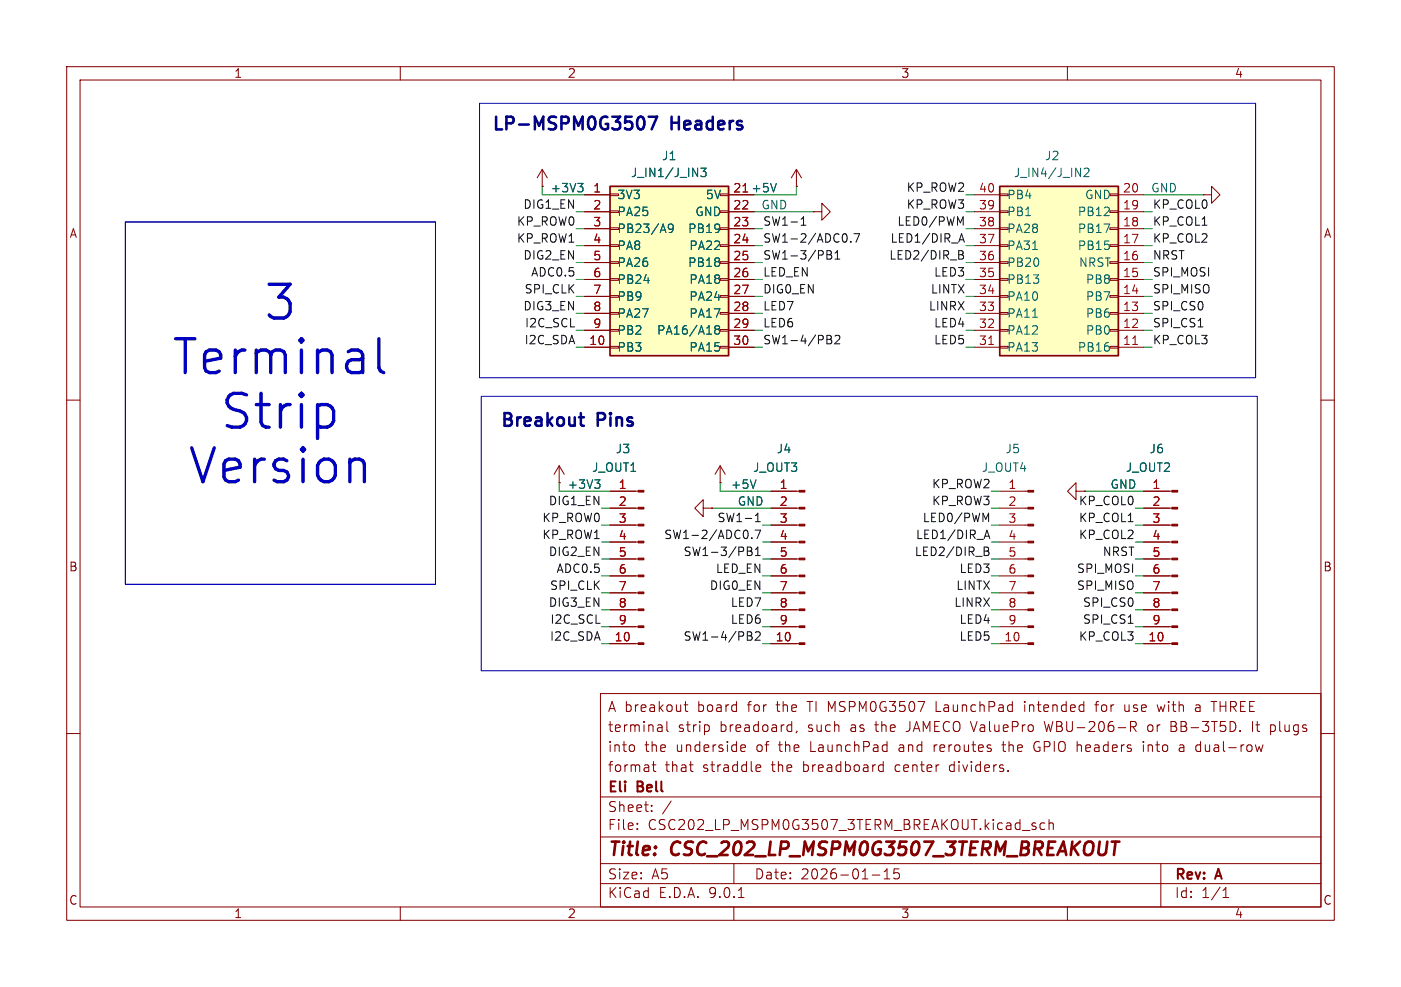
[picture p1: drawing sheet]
<svg xmlns="http://www.w3.org/2000/svg" width="210mm" height="148mm" viewBox="0 0 210 148" stroke-linecap="round" stroke-linejoin="round" font-family="sans-serif">
<g fill="none" stroke="#840000" stroke-width=".15">
<path d="M10 10h190v128h-190zM12 12h186v124h-186zM60 10v2M110 10v2M160 10v2M180.3 29.2h1.3v-1.3l1.3 1.3-1.3 1.3v-1.3M180.3 29.2h.1M10 60h2M107.9 72.4h.1M107.9 69.9l.8 1.2M107.9 69.9l-.7 1.2M107.9 69.9v2.5"/>
<path d="M198 60h2M10 110h2M90 104h108v32h-108zM90 119.5h108M95 111.8l.1 .2v.4l-.1 .2M97.8 114.7h.5M98 114.2v1.3v.1l.3 .1M98.8 108.7h.2l.3 .2v.8M99.3 109.6l-.5 .1M99.3 109l-.5 .1M100 108.2v1.3l.2 .2M102.5 105.7h.6"/>
<path d="M102.8 105.2v1.3v.1l.3 .1M103.3 114.7h.6M103.7 115.7h.2M106.2 108.8l.1 .2v.4l-.1 .2M111.1 112.6h.6M111.1 111.8l.4-.1 .2 .1v.2l-.7 .2M113.4 114.8l.4-.1 .2 .1v.2l-.7 .2M113.4 115.6h.6M118.5 108.7l.2 .1M118.7 108.2v1.5M118.7 109.6l-.2 .1M119.5 109.6l-.2 .3"/>
<path d="M131.8 114.8h.6M131.8 115.6h.6M132.4 114.2v1.5M140 111.7v1M140.2 111.8l-.2 .2M140.3 105.2v1.5h.7M150.2 111.7h.5M150.4 111.2v1.3l.2 .2M153.6 105.2v.1M153.6 105.7v1M155.5 111.2a.81 .81 0 0 0-.5 .7 .81 .81 0 0 0 .5 .8M156.5 108.2l.4 1.5"/>
<path d="M164.1 105.7h.6M164.7 105.2l-.3 .1-.1 .1v1.3M168.6 105.7l.1 .9h.5M169.5 109h.5a.41 .41 0 0 0 .3-.4 .41 .41 0 0 0-.3-.4h-.5v1.5M169.8 109l.5 .7M171.4 111.2v.1M171.4 111.7v1M172.5 108.7a.41 .41 0 0 0-.5 .3v.4a.41 .41 0 0 0 .5 .3M173.5 105.7l.2 1 .3-.7 .3 .7M175.5 109.7h.6M175.5 108.2l.7 .1M175.5 108.9h.5"/>
<path d="M176 108.9l.2 .1M176.2 108.8l-.2 .1M176.8 111.8h.6l.1 .9M177.5 112l-.5 .1a.29 .29 0 0 0-.3 .3 .29 .29 0 0 0 .3 .3l.5-.1M179.2 106.5l.2 .2 .5-.1M179.2 105.8h.6l.1 .9M179.9 106l-.5 .1-.2 .2M187.7 108.2v1.5M188.2 108.7h.6M188.5 108.2v1.3v.1l.3 .1M190.5 108.8l.4-.1 .3 .3v.4l-.2 .2h-.5M190.5 108.7v1.5"/>
<path d="M198 110h2M60 136v2M90 132.5h108M90 129.5h108M90 125.5h108M95.5 124.2v.2M95.5 123.5v.1M97.7 121.5v.2M97.7 120.8v.1M100.6 120.1l-1.3 1.9M110 136v2M110 129.5v3"/>
<path d="M110.7 134.6h.8M130.8 131.2h1.1M132.5 131.8h.9M132.5 130.7l.5-.4v1.5M134.8 130.3h-.8v.7l.2-.1h.5l.1 .2v.5l-.3 .2h-.3l-.2-.2M154.9 123.9l.4 .1v.2l-.2 .2h-.3M154.9 123.4l.4 .1M156.6 123.5l-.4-.1-.3 .3v.4l.1 .2h.6M157.3 123.5a.37 .37 0 0 1 .6 .1v.8M157.3 122.9v1.5M160 136v2M174 129.5v6.5"/>
<path d="M183.3 134.6h.9M183.3 133.5l.5-.4v1.5"/>
</g>
<path d="M166.7 126.2h1.1" fill="none" stroke="#840000" stroke-width=".4"/>
<path d="M113.3 72l-.4 1.2" fill="none" stroke="#006464" stroke-width=".15"/>
<path d="M149.9 27.9h17.7v25.4h-17.7z" fill="#ffffc2"/>
<path d="M149.9 27.9h17.7v25.4h-17.7z" fill="none" stroke="#840000" stroke-width=".25"/>
<g fill="none" stroke="#840000" stroke-width=".15">
<path d="M146 29.2h3.9M146 31.8h3.9M146 34.3h3.9M146 36.8h3.9M146 39.4h3.9M149.9 29.1h1.2v.2h-1.2zM149.9 31.6h1.2v.3h-1.2zM149.9 34.2h1.2v.2h-1.2zM149.9 36.7h1.2v.3h-1.2zM149.9 39.2h1.2v.3h-1.2zM166.4 29.1h1.2v.2h-1.2zM166.4 31.6h1.2v.3h-1.2z"/>
<path d="M166.4 34.2h1.2v.2h-1.2zM166.4 36.7h1.2v.3h-1.2zM166.4 39.2h1.2v.3h-1.2zM167.6 29.2h3.8M167.6 31.8h3.8M167.6 34.3h3.8M167.6 36.8h3.8M167.6 39.4h3.8M146 41.9h3.9M146 44.5h3.9M146 47h3.9M146 49.5h3.9"/>
<path d="M146 52.1h3.9M149.9 41.8h1.2v.2h-1.2zM149.9 44.3h1.2v.3h-1.2zM149.9 46.9h1.2v.2h-1.2zM149.9 49.4h1.2v.3h-1.2zM149.9 51.9h1.2v.3h-1.2zM166.4 41.8h1.2v.2h-1.2zM166.4 44.3h1.2v.3h-1.2zM166.4 46.9h1.2v.2h-1.2zM166.4 49.4h1.2v.3h-1.2zM166.4 51.9h1.2v.3h-1.2zM167.6 41.9h3.8"/>
<path d="M167.6 44.5h3.8M167.6 47h3.8M167.6 49.5h3.8M167.6 52.1h3.8"/>
</g>
<path d="M154.8 37.4h.7M162.5 25.3l.5-.1 .2 .1v.3l-.7 .9h.7M154.8 47.6h.7" fill="none" stroke="#006464" stroke-width=".15"/>
<path d="M148.2 51.7h.7M169.8 51.7h.7" fill="none" stroke="#a90000" stroke-width=".15"/>
<path d="M91.4 27.9h17.8v25.4h-17.8z" fill="#ffffc2"/>
<path d="M91.4 27.9h17.8v25.4h-17.8z" fill="none" stroke="#840000" stroke-width=".25"/>
<g fill="none" stroke="#840000" stroke-width=".15">
<path d="M81.3 27.9h.1M81.3 25.4l-.8 1.3M81.3 25.4l.7 1.3M81.3 25.4v2.5M87.6 29.2h3.8M87.6 31.8h3.8M87.6 34.3h3.8M87.6 36.8h3.8M87.6 39.4h3.8M91.4 29.1h1.3v.2h-1.3zM91.4 31.6h1.3v.3h-1.3zM91.4 34.2h1.3v.2h-1.3z"/>
<path d="M91.4 36.7h1.3v.3h-1.3zM91.4 39.2h1.3v.3h-1.3zM107.9 29.1h1.3v.2h-1.3zM107.9 31.6h1.3v.3h-1.3zM107.9 34.2h1.3v.2h-1.3zM107.9 36.7h1.3v.3h-1.3zM107.9 39.2h1.3v.3h-1.3zM109.2 29.2h3.8M109.2 31.8h3.8M109.2 34.3h3.8M109.2 36.8h3.8M109.2 39.4h3.8"/>
<path d="M119.4 27.9h.1M119.4 25.4l-.8 1.3M119.4 25.4l.7 1.3M119.4 25.4v2.5M121.9 31.8h1.3v-1.3l1.3 1.3-1.3 1.2v-1.2M121.9 31.8h.1M87.6 41.9h3.8M87.6 44.5h3.8M87.6 47h3.8M87.6 49.5h3.8M87.6 52.1h3.8M91.4 41.8h1.3v.2h-1.3z"/>
<path d="M91.4 44.3h1.3v.3h-1.3zM91.4 46.9h1.3v.2h-1.3zM91.4 49.4h1.3v.3h-1.3zM91.4 51.9h1.3v.3h-1.3zM107.9 41.8h1.3v.2h-1.3zM107.9 44.3h1.3v.3h-1.3zM107.9 46.9h1.3v.2h-1.3zM107.9 49.4h1.3v.3h-1.3zM107.9 51.9h1.3v.3h-1.3zM109.2 41.9h3.8M109.2 44.5h3.8M109.2 47h3.8"/>
<path d="M109.2 49.5h3.8M109.2 52.1h3.8M83.8 72.4h.1M83.8 69.9l-.7 1.2M83.8 69.9l.8 1.2M83.8 69.9v2.5M91.4 73.7h4.3M91.4 76.2h4.3M91.4 78.7h4.3M105.4 76.2v1.3l-1.3-1.3 1.3-1.3v1.3h1.3M106.7 76.2h.1M107.9 72.4h.1"/>
<path d="M115.6 73.7h4.2M115.6 76.2h4.2M115.6 78.7h4.2M149.9 73.7h4.2M149.9 76.2h4.2M149.9 78.7h4.2M161.3 73.7v1.2l-1.3-1.2 1.3-1.3v1.3h1.3M162.6 73.7h.1M171.4 73.7h4.3M171.4 76.2h4.3M171.4 78.7h4.3M91.4 81.3h4.3"/>
<path d="M91.4 83.8h4.3M91.4 86.4h4.3M91.4 88.9h4.3M91.4 91.4h4.3M91.4 94h4.3M91.4 96.5h4.3M115.6 81.3h4.2M115.6 83.8h4.2M115.6 86.4h4.2M115.6 88.9h4.2M115.6 91.4h4.2M115.6 94h4.2"/>
<path d="M115.6 96.5h4.2M149.9 81.3h4.2M149.9 83.8h4.2M149.9 86.4h4.2M149.9 88.9h4.2M149.9 91.4h4.2M149.9 94h4.2M149.9 96.5h4.2M171.4 81.3h4.3M171.4 83.8h4.3M171.4 86.4h4.3M171.4 88.9h4.3"/>
<path d="M171.4 91.4h4.3M171.4 94h4.3M171.4 96.5h4.3"/>
</g>
<path d="M86.6 27.5h.8l-.4 .5M87.1 28l.3 .2v.3l-.3 .3M100.9 34.1l-.2 .3-.4-.1-.1-.2 .1-.4 .4-.1 .1 .1a.84 .84 0 0 1-.3 1.2h-.2M105 25.2h.8l-.4 .5 .4 .1v.6l-.2 .1h-.4l-.2-.1M116.4 27.5l-.5 1.3M107.4 49.4l-.3-.3 .3-.3h.2l.3 .3-.3 .3M107.4 49.4l-.3 .2 .1 .4 .2 .1 .3-.1 .2-.1v-.3l-.3-.2M107.4 49.4h.2M89.1 72h.8l-.4 .4M89.7 72.4l.2 .3v.3l-.2 .2M113.3 72l-.4 1.2" fill="none" stroke="#006464" stroke-width=".15"/>
<g fill="#840000" stroke="#840000" stroke-width=".15">
<path d="M95.7 73.5h.8v.3h-.8z"/>
<path d="M95.7 76.1h.8v.2h-.8z"/>
<path d="M95.7 78.6h.8v.3h-.8z"/>
<path d="M95.7 81.2h.8v.2h-.8z"/>
<path d="M95.7 83.7h.8v.2h-.8z"/>
<path d="M95.7 86.2h.8v.3h-.8z"/>
<path d="M95.7 88.8h.8v.2h-.8z"/>
<path d="M95.7 91.3h.8v.3h-.8z"/>
<path d="M95.7 93.9h.8v.2h-.8z"/>
<path d="M95.7 96.4h.8v.2h-.8z"/>
<path d="M119.8 73.5h.8v.3h-.8z"/>
<path d="M119.8 76.1h.8v.2h-.8z"/>
<path d="M119.8 78.6h.8v.3h-.8z"/>
<path d="M119.8 81.2h.8v.2h-.8z"/>
<path d="M119.8 83.7h.8v.2h-.8z"/>
<path d="M119.8 86.2h.8v.3h-.8z"/>
<path d="M119.8 88.8h.8v.2h-.8z"/>
<path d="M119.8 91.3h.8v.3h-.8z"/>
<path d="M119.8 93.9h.8v.2h-.8z"/>
<path d="M119.8 96.4h.8v.2h-.8z"/>
<path d="M175.7 73.5h.8v.3h-.8z"/>
<path d="M175.7 76.1h.8v.2h-.8z"/>
<path d="M175.7 78.6h.8v.3h-.8z"/>
<path d="M175.7 81.2h.8v.2h-.8z"/>
<path d="M175.7 83.7h.8v.2h-.8z"/>
<path d="M175.7 86.2h.8v.3h-.8z"/>
<path d="M175.7 88.8h.8v.2h-.8z"/>
<path d="M175.7 91.3h.8v.3h-.8z"/>
<path d="M175.7 93.9h.8v.2h-.8z"/>
<path d="M175.7 96.4h.8v.2h-.8z"/>
<path d="M154.1 73.5h.8v.3h-.8z"/>
<path d="M154.1 76.1h.8v.2h-.8z"/>
<path d="M154.1 78.6h.8v.3h-.8z"/>
<path d="M154.1 81.2h.8v.2h-.8z"/>
<path d="M154.1 83.7h.8v.2h-.8z"/>
<path d="M154.1 86.2h.8v.3h-.8z"/>
<path d="M154.1 88.8h.8v.2h-.8z"/>
<path d="M154.1 91.3h.8v.3h-.8z"/>
<path d="M154.1 93.9h.8v.2h-.8z"/>
<path d="M154.1 96.4h.8v.2h-.8z"/>
</g>
<g fill="none" stroke="#0f0f0f" stroke-width=".15">
<path d="M120.1 33.8h.7M120.1 32.9l.3-.4v1.3M124 37.6h.4l.2 .1v.3l-.2 .2a.34 .34 0 0 1 .3 .3 .34 .34 0 0 1-.3 .4h-.4zM124 38.2h.4M125.2 38.9h.7M125.2 38l.3-.4v1.3M126.9 35.3v.8M127.5 36.2v.1M128 35h.9l-.6 1.3M143.7 37.6h.4l.2 .1 .1 .3-.3 .2M143.7 38.2h.4M143.7 36.3l.4-1.3 .5 1.3"/>
<path d="M143.8 36h.6M144 33.4l.4-.9v1.3M144.1 38.2a.34 .34 0 0 1 .4 .3 .34 .34 0 0 1-.3 .4h-.5M124 50.3h.4l.2 .1v.3l-.2 .2M124 50.9h.4M124.4 50.9a.34 .34 0 0 1 .3 .3 .34 .34 0 0 1-.3 .4h-.4M125.2 50.4l.4-.1 .2 .1 .1 .3-.8 .9h.8M179.6 49h.7M112.1 79.7v.8M113.2 79.5h.8l-.5 1.3M113.2 77.3l.4-.3v1.2M113.2 78.2h.8"/>
<path d="M147.8 77.9l.4-.9v1.2M112 82h.4l.2 .2 .1 .2-.3 .2a.34 .34 0 0 1 .4 .3 .34 .34 0 0 1-.3 .4h-.5zM112 82.6h.4M112 94.7h.4l.2 .2 .1 .2-.3 .2M112 95.3h.4M112.4 95.3a.34 .34 0 0 1 .4 .3 .34 .34 0 0 1-.3 .4h-.5M112.7 80.6v.2M113.2 83.3h.8M113.2 94.9l.5-.2 .2 .2 .1 .2-.8 .9h.8M113.2 82.4l.4-.4v1.3M147.5 80.8l.4-1.3 .5 1.3M147.5 82h.4l.2 .2 .1 .2-.3 .2"/>
<path d="M147.5 82.6h.4M147.6 80.4h.6M147.9 82.6a.34 .34 0 0 1 .4 .3 .34 .34 0 0 1-.3 .4h-.5M169.1 93.5h.7"/>
</g>
<path d="M96.1 17.5a1.19 1.19 0 0 1 0 1.9M97.2 17.5h1.3l-.8 1.9M86.8 62.6h.7M87.2 63.8l.3 .1" fill="none" stroke="#000084" stroke-width=".38"/>
<g fill="none" stroke="#009600" stroke-width=".15">
<path d="M81.3 27.9v1.3h6.3M86.4 31.8h1.2M86.4 36.8h1.2M86.4 34.3h1.2M86.4 39.4h1.2M113 31.8h8.9M113 36.8h1.3M113 34.3h1.3M113 39.4h1.3M119.4 27.9v1.3h-6.4M144.8 29.2h1.2M144.8 31.8h1.2"/>
<path d="M144.8 36.8h1.2M144.8 34.3h1.2M144.8 39.4h1.2M171.4 29.2h8.9M171.4 31.8h1.3M171.4 36.8h1.3M171.4 34.3h1.3M171.4 39.4h1.3M86.4 41.9h1.2M86.4 44.5h1.2M86.4 49.5h1.2M86.4 47h1.2"/>
<path d="M86.4 52.1h1.2M113 41.9h1.3M113 44.5h1.3M113 49.5h1.3M113 47h1.3M113 52.1h1.3M144.8 41.9h1.2M144.8 44.5h1.2M144.8 49.5h1.2M144.8 47h1.2M144.8 52.1h1.2M171.4 41.9h1.3"/>
<path d="M171.4 44.5h1.3M171.4 49.5h1.3M171.4 47h1.3M171.4 52.1h1.3M83.8 72.4v1.3h7.6M90.2 78.7h1.2M90.2 76.2h1.2M106.7 76.2h8.9M107.9 72.4v1.3h7.7M114.3 78.7h1.3M148.6 78.7h1.3M148.6 73.7h1.3"/>
<path d="M148.6 76.2h1.3M162.6 73.7h8.8M170.2 78.7h1.2M170.2 76.2h1.2M90.2 96.5h1.2M90.2 88.9h1.2M90.2 86.4h1.2M90.2 83.8h1.2M90.2 81.3h1.2M90.2 91.4h1.2M90.2 94h1.2M114.3 96.5h1.3"/>
<path d="M114.3 88.9h1.3M114.3 86.4h1.3M114.3 83.8h1.3M114.3 81.3h1.3M114.3 91.4h1.3M114.3 94h1.3M148.6 96.5h1.3M148.6 88.9h1.3M148.6 86.4h1.3M148.6 83.8h1.3M148.6 81.3h1.3M148.6 91.4h1.3"/>
<path d="M148.6 94h1.3M170.2 96.5h1.2M170.2 88.9h1.2M170.2 86.4h1.2M170.2 83.8h1.2M170.2 81.3h1.2M170.2 91.4h1.2M170.2 94h1.2"/>
</g>
<path d="M71.9 15.5h116.3v41.1h-116.3zM18.8 33.3h46.5v54.3h-46.5zM72.1 59.4h116.4v41.2h-116.4z" fill="none" stroke="#0000c2" stroke-width=".15"/>
<path d="M57 55.6l.5 .3" fill="none" stroke="#0000c2" stroke-width=".51"/>
<g font-size="7.1" fill="#0000c2">
<text x="39.4" y="49">3</text>
<text x="25.6" y="57.2">Terminal</text>
<text x="32.8" y="65.4">Strip</text>
<text x="28" y="73.5">Version</text>
</g>
<g font-size="2.8" fill="#840000">
<text x="91" y="128.9">Title:</text>
<text x="100.7" y="128.9">CSC_202_LP_MSPM0G3507_3TERM_BREAKOUT</text>
</g>
<g font-size="2.7" fill="#000084">
<text x="73.7" y="19.7">LP-MSPM0G3507</text>
<text x="100.7" y="19.7">Headers</text>
<text x="74.9" y="64.1">Breakout</text>
<text x="89.7" y="64.1">Pins</text>
</g>
<g font-size="2.1" fill="#840000">
<text x="91" y="107">A breakout</text>
<text x="104.6" y="107">board</text>
<text x="112.3" y="107">for</text>
<text x="116.7" y="107">the</text>
<text x="121.5" y="107">TI MSPM0G3507</text>
<text x="141" y="107">LaunchPad</text>
<text x="154.4" y="107">intended</text>
<text x="165.3" y="107">for</text>
<text x="169.7" y="107">use</text>
<text x="174.9" y="107">with</text>
<text x="180.7" y="107">a</text>
<text x="183.3" y="107">THREE</text>
<text x="91" y="113">into</text>
<text x="91" y="110">terminal</text>
<text x="96.6" y="113">the</text>
<text x="101.4" y="113">underside</text>
<text x="101.6" y="110">strip</text>
<text x="108" y="110">breadoard,</text>
<text x="113.5" y="113">of</text>
<text x="117.1" y="113">the</text>
<text x="121.3" y="110">such</text>
<text x="121.9" y="113">LaunchPad</text>
<text x="127.8" y="110">as</text>
<text x="131.7" y="110">the</text>
<text x="135.3" y="113">and</text>
<text x="136.5" y="110">JAMECO ValuePro</text>
<text x="140.7" y="113">reroutes</text>
<text x="151.2" y="113">the</text>
<text x="156" y="113">GPIO headers</text>
<text x="157.5" y="110">WBU-206-R</text>
<text x="172.7" y="113">into</text>
<text x="173.1" y="110">or</text>
<text x="176.7" y="110">BB-3T5D.</text>
<text x="178.2" y="113">a</text>
<text x="180.9" y="113">dual-row</text>
<text x="191.9" y="110">plugs</text>
<text x="91" y="119.2">Eli</text>
<text x="91" y="116">format</text>
<text x="95.6" y="119.2">Bell</text>
<text x="99.7" y="116">that</text>
<text x="105.4" y="116">straddle</text>
<text x="115.8" y="116">the</text>
<text x="120.6" y="116">breadboard</text>
<text x="134.6" y="116">center</text>
<text x="142.9" y="116">dividers.</text>
<text x="91" y="124.7">File:</text>
<text x="91" y="122">Sheet:</text>
<text x="97.1" y="124.7">CSC202_LP_MSPM0G3507_3TERM_BREAKOUT.kicad_sch</text>
<text x="91" y="134.9">KiCad</text>
<text x="91" y="132.1">Size:</text>
<text x="97.7" y="132.1">A5</text>
<text x="98.7" y="134.9">E.D.A.</text>
<text x="106.3" y="134.9">9.0.1</text>
<text x="113" y="132.1">Date:</text>
<text x="120" y="132.1">2026-01-15</text>
<text x="176" y="132.3">Rev:</text>
<text x="176" y="134.9">Id:</text>
<text x="180.1" y="134.9">1/1</text>
<text x="182.4" y="132.3">A</text>
</g>
<g font-size="1.8" fill="#840000">
<text x="35" y="11.9">1</text>
<text x="85" y="11.9">2</text>
<text x="135" y="11.9">3</text>
<text x="185" y="11.9">4</text>
<text x="10.3" y="35.9">A</text>
<text x="198.4" y="35.9">A</text>
<text x="10.3" y="85.9">B</text>
<text x="198.3" y="85.9">B</text>
<text x="10.3" y="135.9">C</text>
<text x="35" y="137.9">1</text>
<text x="85" y="137.9">2</text>
<text x="135" y="137.9">3</text>
<text x="185" y="137.9">4</text>
<text x="198.3" y="135.9">C</text>
</g>
<g font-size="1.8" fill="#006464">
<text x="82.4" y="29.1">+3V3</text>
<text x="94.5" y="26.8">J_IN1/J_IN3</text>
<text x="99.1" y="24.2">J1</text>
<text x="109.8" y="29">21 +5V</text>
<text x="151.9" y="26.8">J_IN4/J_IN2</text>
<text x="156.5" y="24.2">J2</text>
<text x="172.5" y="29.1">GND</text>
<text x="92.5" y="30.1">3V3</text>
<text x="92.5" y="32.6">PA25</text>
<text x="92.5" y="35.2">PB23/A9</text>
<text x="103" y="35.2">PB19</text>
<text x="104.1" y="32.6">GND</text>
<text x="105.7" y="30.1">5V</text>
<text x="114" y="31.6">GND</text>
<text x="150.9" y="30.1">PB4</text>
<text x="150.9" y="32.6">PB1</text>
<text x="150.9" y="35.2">PA28</text>
<text x="161.5" y="32.6">PB12</text>
<text x="161.5" y="35.2">PB17</text>
<text x="162.6" y="30.1">GND</text>
<text x="92.5" y="37.7">PA8</text>
<text x="92.5" y="40.2">PA26</text>
<text x="103" y="40.2">PB18</text>
<text x="103.2" y="37.7">PA22</text>
<text x="150.9" y="37.7">PA31</text>
<text x="150.9" y="40.2">PB20</text>
<text x="161.5" y="37.7">PB15</text>
<text x="161.6" y="40.2">NRST</text>
<text x="92.5" y="42.8">PB24</text>
<text x="92.5" y="45.3">PB9</text>
<text x="92.5" y="47.9">PA27</text>
<text x="103.2" y="42.8">PA18</text>
<text x="103.2" y="45.3">PA24</text>
<text x="103.2" y="47.9">PA17</text>
<text x="150.9" y="42.8">PB13</text>
<text x="150.9" y="45.3">PA10</text>
<text x="150.9" y="47.9">PA11</text>
<text x="162.7" y="42.8">PB8</text>
<text x="162.7" y="45.3">PB7</text>
<text x="162.7" y="47.9">PB6</text>
<text x="92.5" y="50.4">PB2</text>
<text x="92.5" y="52.9">PB3</text>
<text x="98.4" y="50.4">PA16/A18</text>
<text x="103.2" y="52.9">PA15</text>
<text x="150.9" y="50.4">PA12</text>
<text x="150.9" y="52.9">PA13</text>
<text x="161.5" y="52.9">PB16</text>
<text x="162.7" y="50.4">PB0</text>
<text x="88.7" y="71">J_OUT1</text>
<text x="92.2" y="68.2">J3</text>
<text x="112.8" y="71">J_OUT3</text>
<text x="116.3" y="68.2">J4</text>
<text x="147.1" y="71">J_OUT4</text>
<text x="150.6" y="68.2">J5</text>
<text x="168.7" y="71">J_OUT2</text>
<text x="172.2" y="68.2">J6</text>
<text x="85" y="73.5">+3V3</text>
<text x="109.5" y="73.5">+5V</text>
<text x="110.5" y="76">GND</text>
<text x="166.4" y="73.5">GND</text>
</g>
<g font-size="1.8" fill="#a90000">
<text x="88.8" y="29">1</text>
<text x="146.6" y="29">40</text>
<text x="168.2" y="29">20</text>
<text x="88.8" y="31.5">2</text>
<text x="88.8" y="34">3</text>
<text x="109.8" y="31.5">22</text>
<text x="109.8" y="34">23</text>
<text x="146.6" y="31.5">39</text>
<text x="146.6" y="34">38</text>
<text x="168.2" y="31.5">19</text>
<text x="168.2" y="34">18</text>
<text x="88.8" y="36.6">4</text>
<text x="88.8" y="39.1">5</text>
<text x="88.8" y="41.7">6</text>
<text x="109.8" y="36.6">24</text>
<text x="109.8" y="39.1">25</text>
<text x="109.8" y="41.7">26</text>
<text x="146.6" y="36.6">37</text>
<text x="146.6" y="39.1">36</text>
<text x="146.6" y="41.7">35</text>
<text x="168.2" y="36.6">17</text>
<text x="168.2" y="39.1">16</text>
<text x="168.2" y="41.7">15</text>
<text x="88.8" y="44.2">7</text>
<text x="88.8" y="46.7">8</text>
<text x="109.8" y="44.2">27</text>
<text x="109.8" y="46.7">28</text>
<text x="146.6" y="44.2">34</text>
<text x="146.6" y="46.7">33</text>
<text x="168.2" y="44.2">14</text>
<text x="168.2" y="46.7">13</text>
<text x="88.2" y="51.8">10</text>
<text x="88.8" y="49.3">9</text>
<text x="109.8" y="49.3">29</text>
<text x="109.8" y="51.8">30</text>
<text x="146.6" y="49.3">32</text>
<text x="146.6" y="51.8">31</text>
<text x="168.2" y="49.3">12</text>
<text x="168.2" y="51.8">11</text>
<text x="92.6" y="73.4">1</text>
<text x="92.6" y="75.9">2</text>
<text x="116.8" y="73.4">1</text>
<text x="116.8" y="75.9">2</text>
<text x="151.1" y="73.4">1</text>
<text x="151.1" y="75.9">2</text>
<text x="172.6" y="73.4">1</text>
<text x="172.6" y="75.9">2</text>
<text x="92.6" y="78.5">3</text>
<text x="92.6" y="81">4</text>
<text x="92.6" y="83.6">5</text>
<text x="116.8" y="78.5">3</text>
<text x="116.8" y="81">4</text>
<text x="116.8" y="83.6">5</text>
<text x="151.1" y="78.5">3</text>
<text x="151.1" y="81">4</text>
<text x="151.1" y="83.6">5</text>
<text x="172.6" y="78.5">3</text>
<text x="172.6" y="81">4</text>
<text x="172.6" y="83.6">5</text>
<text x="92.6" y="86.1">6</text>
<text x="92.6" y="88.6">7</text>
<text x="116.8" y="86.1">6</text>
<text x="116.8" y="88.6">7</text>
<text x="151.1" y="86.1">6</text>
<text x="151.1" y="88.6">7</text>
<text x="172.6" y="86.1">6</text>
<text x="172.6" y="88.6">7</text>
<text x="92.6" y="91.2">8</text>
<text x="92.6" y="93.7">9</text>
<text x="116.8" y="91.2">8</text>
<text x="116.8" y="93.7">9</text>
<text x="151.1" y="91.2">8</text>
<text x="151.1" y="93.7">9</text>
<text x="172.6" y="91.2">8</text>
<text x="172.6" y="93.7">9</text>
<text x="92" y="96.3">10</text>
<text x="116.2" y="96.3">10</text>
<text x="150.5" y="96.3">10</text>
<text x="172" y="96.3">10</text>
</g>
<g font-size="1.8" fill="#0f0f0f">
<text x="135.8" y="28.9">KP_ROW2</text>
<text x="77.4" y="33.9">KP_ROW0</text>
<text x="78.4" y="31.4">DIG1_EN</text>
<text x="114.3" y="33.9">SW1-1</text>
<text x="134.4" y="33.9">LED0/PWM</text>
<text x="135.8" y="31.4">KP_ROW3</text>
<text x="172.7" y="31.4">KP_COL0</text>
<text x="172.7" y="33.9">KP_COL1</text>
<text x="77.4" y="36.5">KP_ROW1</text>
<text x="78.4" y="39">DIG2_EN</text>
<text x="79.5" y="41.6">ADC0.5</text>
<text x="114.3" y="36.5">SW1-2/ADC0.7</text>
<text x="114.3" y="41.6">LED_EN</text>
<text x="114.3" y="39">SW1-3/PB1</text>
<text x="133.2" y="39">LED2/DIR_B</text>
<text x="133.4" y="36.5">LED1/DIR_A</text>
<text x="139.9" y="41.6">LED3</text>
<text x="172.7" y="39">NRST</text>
<text x="172.7" y="41.6">SPI_MOSI</text>
<text x="172.7" y="36.5">KP_COL2</text>
<text x="78.4" y="46.6">DIG3_EN</text>
<text x="78.5" y="44.1">SPI_CLK</text>
<text x="114.3" y="44.1">DIG0_EN</text>
<text x="114.3" y="46.6">LED7</text>
<text x="139.1" y="46.6">LINRX</text>
<text x="139.4" y="44.1">LINTX</text>
<text x="172.7" y="46.6">SPI_CS0</text>
<text x="172.7" y="44.1">SPI_MISO</text>
<text x="78.5" y="51.7">I2C_SDA</text>
<text x="78.6" y="49.2">I2C_SCL</text>
<text x="114.3" y="49.2">LED6</text>
<text x="114.3" y="51.7">SW1-4/PB2</text>
<text x="139.9" y="51.7">LED5</text>
<text x="139.9" y="49.2">LED4</text>
<text x="172.7" y="51.7">KP_COL3</text>
<text x="172.7" y="49.2">SPI_CS1</text>
<text x="82.2" y="75.9">DIG1_EN</text>
<text x="139.6" y="73.3">KP_ROW2</text>
<text x="139.6" y="75.9">KP_ROW3</text>
<text x="161.6" y="75.9">KP_COL0</text>
<text x="81.2" y="78.4">KP_ROW0</text>
<text x="81.2" y="80.9">KP_ROW1</text>
<text x="82.2" y="83.5">DIG2_EN</text>
<text x="99.5" y="80.9">SW1-2/ADC0.7</text>
<text x="102.4" y="83.5">SW1-3/PB1</text>
<text x="107.4" y="78.4">SW1-1</text>
<text x="137" y="83.5">LED2/DIR_B</text>
<text x="137.2" y="80.9">LED1/DIR_A</text>
<text x="138.2" y="78.4">LED0/PWM</text>
<text x="161.6" y="78.4">KP_COL1</text>
<text x="161.6" y="80.9">KP_COL2</text>
<text x="165.2" y="83.5">NRST</text>
<text x="82.3" y="88.6">SPI_CLK</text>
<text x="83.3" y="86">ADC0.5</text>
<text x="106.3" y="88.6">DIG0_EN</text>
<text x="107.2" y="86">LED_EN</text>
<text x="143.2" y="88.6">LINTX</text>
<text x="143.7" y="86">LED3</text>
<text x="161.3" y="86">SPI_MOSI</text>
<text x="161.3" y="88.6">SPI_MISO</text>
<text x="82.2" y="91.1">DIG3_EN</text>
<text x="82.4" y="93.6">I2C_SCL</text>
<text x="109.4" y="91.1">LED7</text>
<text x="109.4" y="93.6">LED6</text>
<text x="142.9" y="91.1">LINRX</text>
<text x="143.7" y="93.6">LED4</text>
<text x="162.2" y="91.1">SPI_CS0</text>
<text x="162.2" y="93.6">SPI_CS1</text>
<text x="82.3" y="96.2">I2C_SDA</text>
<text x="102.4" y="96.2">SW1-4/PB2</text>
<text x="143.7" y="96.2">LED5</text>
<text x="161.6" y="96.2">KP_COL3</text>
</g>
</svg>
